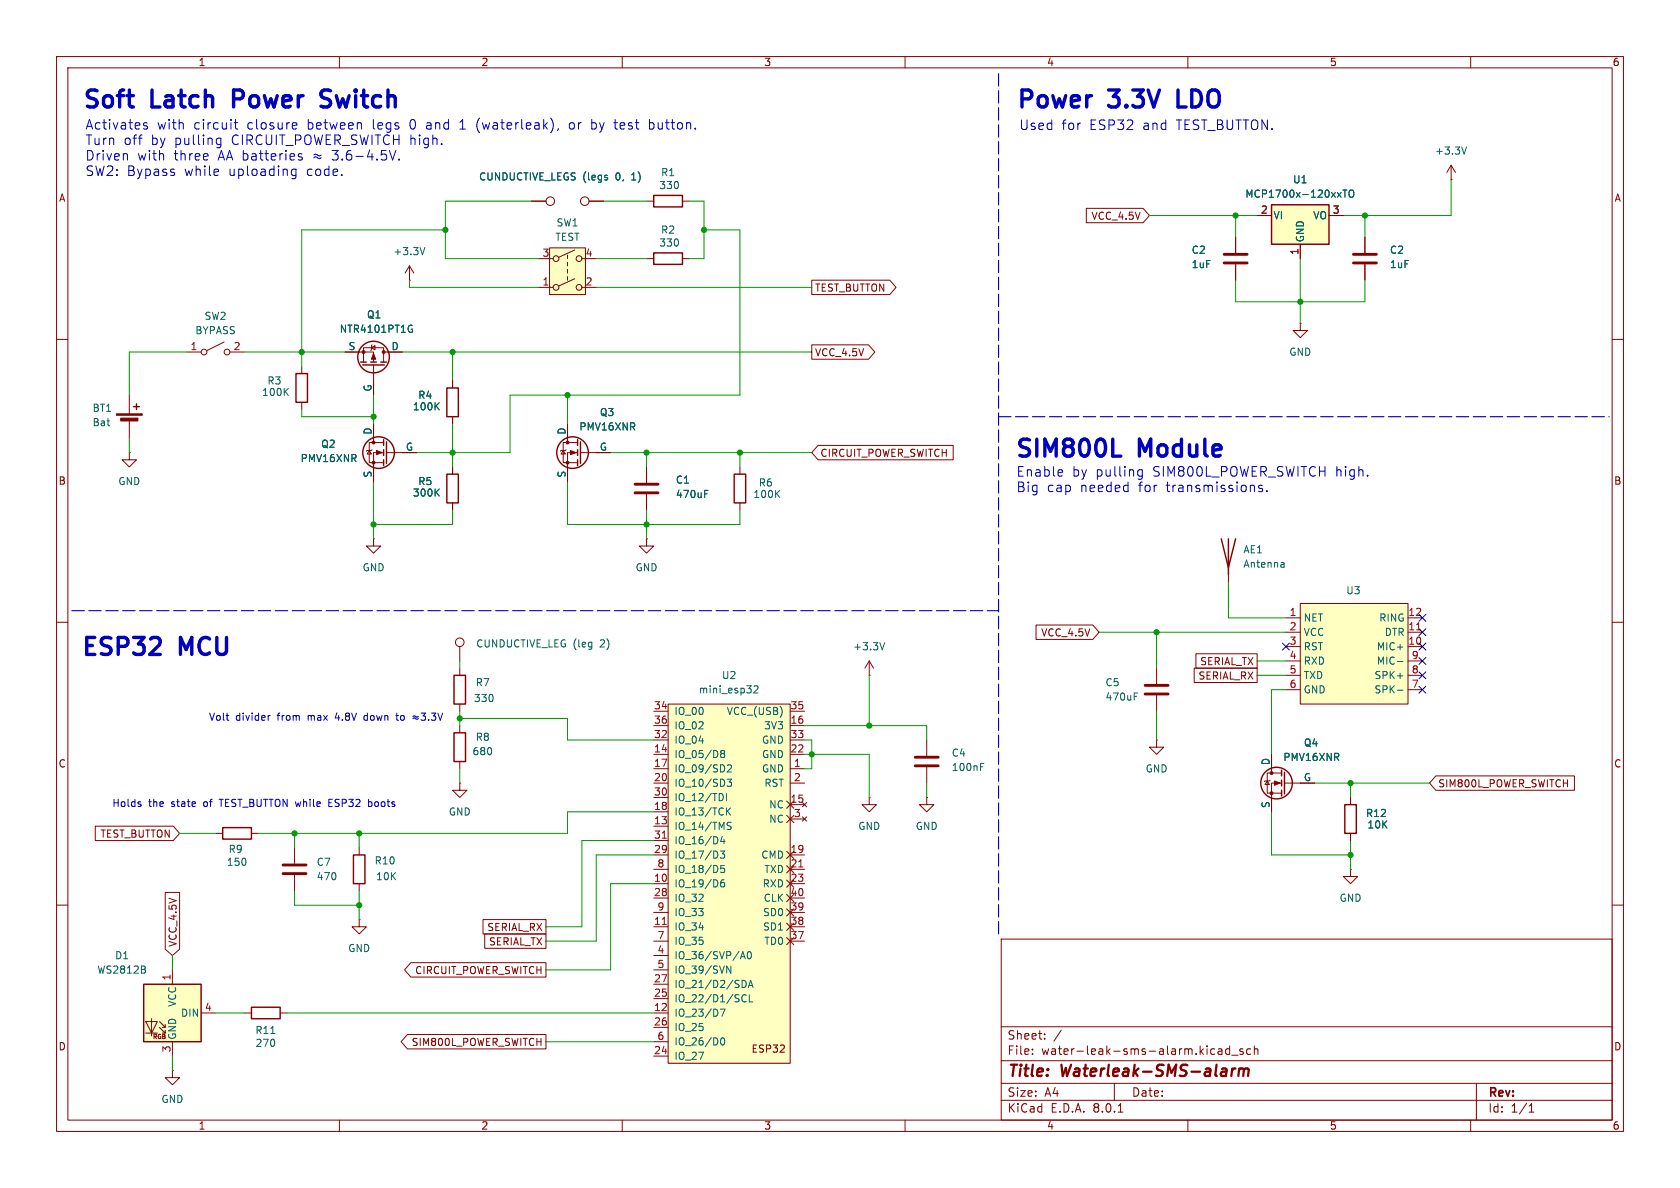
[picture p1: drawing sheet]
<svg xmlns="http://www.w3.org/2000/svg" width="297mm" height="210mm" viewBox="0 0 297 210" stroke-linecap="round" stroke-linejoin="round" font-family="sans-serif">
<g fill="none" stroke="#840000" stroke-width=".18">
<path d="M10 10h277v190h-277zM12 12h273v186h-273zM60 10v2M110 10v2M160 10v2M210 10v2M260 10v2M10 60h2M285 60h2M80 67.3v1.3M80 73.7v1.2M10 110h2"/>
<path d="M153.7 119.4h.1M153.7 116.8l-.8 1.3M153.7 116.8v2.6M153.7 116.8l.7 1.3M285 110h2M81.3 138.4v1.3h1.2l-1.2 1.3-1.3-1.3h1.3M81.3 138.4h.1M10 160h2M285 160h2M43.2 179.1h1.2M49.5 179.1h1.3M177 166h108v32h-108z"/>
<path d="M60 198v2M110 198v2M160 198v2M177 194.5h108M177 191.5h108M177 187.5h108M177 181.5h108M182.5 186.3v.1M182.5 185.5v.1M184.7 183.6v.1M184.7 182.8v.1M187.6 182.1l-1.3 2"/>
<path d="M197 191.5v3M197.7 196.6h.8M210 198v2M214.6 185.4l.1 .1M214.7 186.3l-.1 .1M215.4 185.5h.6v.9M216 185.8h-.5a.29 .29 0 0 0-.2 .3 .29 .29 0 0 0 .2 .3l.5-.1M217.4 185.5l-.4-.1-.3 .3v.4l.1 .2h.6M217.4 184.9v1.5M217.7 186.5h1.2M219.7 185.5l-.3-.1-.2 .2v.2l.5 .2v.3h-.5M221.1 185.5l-.4-.1-.3 .3v.4l.1 .2h.6"/>
<path d="M221.7 185.5l.3-.1 .3 .1 .1 .9M221.7 184.9v1.5M260 198v2M261 191.5v6.5M270.3 196.6h.9M270.3 195.5l.4-.4v1.5"/>
</g>
<path d="M217.8 188.9l-.1 1.3M218.4 188.9l-.4 .1-.2 .3M219.1 189.1a.49 .49 0 0 1 .8 .1M219.1 188.9l-.2 1.3M219.9 189.2a.5 .5 0 0 1 .8-.2l-.1 1.2M219.9 189.2l-.1 1" fill="none" stroke="#840000" stroke-width=".4"/>
<path d="M77.1 71.7l.5 .8M77.6 71.2l-.7 .7M156.4 113.6l-.4 1.3M47.9 182.7h.7" fill="none" stroke="#006464" stroke-width=".18"/>
<path d="M79 68.6h2v5.1h-2zM44.4 178.1h5.1v2h-5.1z" fill="none" stroke="#840000" stroke-width=".25"/>
<path d="M118.1 124.5h21.6v63.5h-21.6z" fill="#ffffc2"/>
<g fill="none" stroke="#840000" stroke-width=".18">
<path d="M114.3 45.7h1.3M120.6 45.7h1.3M80 82.6v1.2M80 88.9v1.3M114.3 95.3v1.2h1.3l-1.3 1.3-1.3-1.3h1.3M114.3 95.3h.1M81.3 114.3v2.5M81.3 128.3v1.2M81.3 134.6v1.3M115.6 135.9h2.5M115.6 138.4h2.5M115.6 133.4h2.5"/>
<path d="M115.6 128.3h2.5M115.6 130.8h2.5M115.6 125.7h2.5M118.1 124.5h21.6v63.5h-21.6zM139.7 135.9h2.5M139.7 138.4h2.5M139.7 133.4h2.5M139.7 128.3h2.5M139.7 130.8h2.5M139.7 125.7h2.5M163.8 130.8v2.8M163.8 135.6v2.8"/>
<path d="M115.6 156.2h2.5M115.6 146.1h2.5M115.6 143.5h2.5M115.6 151.1h2.5M115.6 153.7h2.5M115.6 158.8h2.5M115.6 141h2.5M115.6 148.6h2.5M139.1 144.1l1.2 1.3M139.1 141.6l1.2 1.3M139.1 150.5l1.2 1.3M139.1 153l1.2 1.3"/>
<path d="M139.1 155.6l1.2 1.2M139.1 158.1l1.2 1.3M139.7 144.8h2.5M139.7 156.2h2.5M139.7 142.2h2.5M139.7 151.1h2.5M139.7 153.7h2.5M139.7 158.8h2.5M140.3 144.1l-1.2 1.3M140.3 141.6l-1.2 1.3M140.3 150.5l-1.2 1.3M140.3 153l-1.2 1.3"/>
<path d="M140.3 155.6l-1.2 1.2M140.3 158.1l-1.2 1.3M141.9 144.4l.7 .8M141.9 141.9l.7 .7M142.6 141.9l-.7 .7M142.6 144.4l-.7 .8M153.7 141v1.2h1.2l-1.2 1.3-1.3-1.3h1.3M153.7 141h.1M163.8 141v1.2h1.3l-1.3 1.3-1.2-1.3h1.2M163.8 141h.1M115.6 168.9h2.5M115.6 171.5h2.5"/>
<path d="M115.6 163.8h2.5M115.6 179.1h2.5M115.6 176.5h2.5M115.6 174h2.5M115.6 166.4h2.5M115.6 161.3h2.5M139.1 165.7l1.2 1.3M139.1 163.2l1.2 1.3M139.1 160.7l1.2 1.2M139.7 163.8h2.5M139.7 166.4h2.5M139.7 161.3h2.5"/>
<path d="M140.3 165.7l-1.2 1.3M140.3 163.2l-1.2 1.3M140.3 160.7l-1.2 1.2M115.6 186.7h2.5M115.6 181.6h2.5M115.6 184.2h2.5"/>
<circle cx="81.3" cy="113.5" r=".76"/>
</g>
<g fill="none" stroke="#006464" stroke-width=".18">
<path d="M77.1 87l.5 .7M77.6 86.4l-.7 .8M127.6 133.2l-.2-.2 .2-.3h.3l.2 .2-.2 .3M127.6 133.2l-.2 .2 .1 .4 .1 .1h.4l.1-.2v-.3l-.2-.2M127.6 133.2h.3M128.5 137.7h.8l-.4 .5 .4 .1v.6l-.2 .1-.6-.1M128.6 135.3l.5-.1 .2 .4-.8 .9h.8M133.3 121.4l.5-.2 .2 .4-.8 .9h.8M173.3 135.6h.5M173.3 134.9h.6M127.3 150.4h.8l-.4 .5 .4 .1v.6l-.2 .1-.6-.1M127.6 140.3l.3 .5-.3 .7"/>
<path d="M127.7 147.8l-.3 .9h.8M128 155.5l-.4 .1a.85 .85 0 0 0 0 1.2l.5-.1v-.5l-.2-.2-.4 .1-.1 .1M128 148.3v.9M128.1 153h-.6l-.1 .6 .2-.1h.4l.1 .2v.4l-.2 .1-.5-.1M128.4 140.3v1.2M128.6 143.4l.5 .7M128.7 145.9l.4 .2 .2 .3-.3 .2h-.5M128.7 145.4h.6M129.1 142.8l-.7 .7M127.3 178.4h.9l-.6 1.2M128.5 170.8l.7 1.2v-1.2M130.9 169.5l.4-1.3 .4 1.3"/>
<path d="M131 169.1h.6M131.2 176.8l.4 .3 .3-.1M131.2 173.3a.64 .64 0 0 1 .7 .6 .64 .64 0 0 1-.7 .7M131.9 176l-.3-.2-.4 .3M132.2 168.3l.2-.1a.68 .68 0 0 1 .5 .7 .68 .68 0 0 1-.5 .6l-.2-.1-.1-.4zM132.3 174.6l.4-1.3 .4 1.3M132.4 174.2h.6M132.5 175.8v1.3h.6M127.5 183.6l.2-.1a.68 .68 0 0 1 .4 .6 .68 .68 0 0 1-.4 .6l-.2-.1-.1-.4z"/>
</g>
<path d="M117.1 148.2h.7M141.2 153.3h.7M117.1 163.4h.7" fill="none" stroke="#a90000" stroke-width=".18"/>
<path d="M115.6 44.7h5v2h-5zM79 83.8h2v5.1h-2zM80.3 129.5h2v5.1h-2z" fill="none" stroke="#840000" stroke-width=".25"/>
<path d="M161.8 135.4h4.1M161.8 133.9h4.1" fill="none" stroke="#840000" stroke-width=".51"/>
<path d="M97.2 43.8h6.3v8.3h-6.3z" fill="#ffffc2"/>
<g fill="none" stroke="#840000" stroke-width=".18">
<path d="M94 35.6h2.5M104.1 35.6h2.6M114.3 35.6h1.3M120.6 35.6h1.3M95.2 50.8h2.6M95.2 45.7h2.6M97.2 43.8h6.3v8.3h-6.3zM100.3 45.1v.6M100.3 46.4v.6M100.3 47.6v.7M100.3 48.9v.6M101.6 49.3l-2.8 1.2"/>
<path d="M101.6 44.2l-2.8 1.3M102.9 50.8h2.5M102.9 45.7h2.5M218.4 41.9v2.8M218.4 46.7v2.8M229.9 57.2v1.2h1.2l-1.2 1.3-1.3-1.3h1.3M229.9 57.2h.1M81.3 118.1v1.3M204.5 118.1v2.8M217.2 100.3v2.6M81.3 124.5v1.2M204.5 130.8v1.3h1.2l-1.2 1.3-1.3-1.3h1.3"/>
<path d="M204.5 130.8h.1M204.5 122.9v2.8M224 138l.4 .7h-.8zM224.5 137.9l-.1 .1h-.8l-.1 .2M224.8 133.4v3.3M226.6 138.4h-1.8v5.1M226.6 136.7h-2.6v3.5h2.6M227.1 138.4h5.3M38.1 147.3h1.3M44.4 147.3h1.3M63.5 162.6v1.2h1.3l-1.3 1.3-1.3-1.3h1.3M63.5 162.6h.1"/>
<circle cx="97.3" cy="35.6" r=".76"/>
<circle cx="103.4" cy="35.6" r=".76"/>
<circle cx="98.3" cy="45.7" r=".51"/>
<circle cx="98.3" cy="50.8" r=".51"/>
<circle cx="102.4" cy="45.7" r=".51"/>
<circle cx="102.4" cy="50.8" r=".51"/>
</g>
<g fill="none" stroke="#840000" stroke-width=".25">
<path d="M115.6 34.5h5v2.1h-5zM215.9 95.3l1.3 5 1.2-5M217.2 95.3v6.3M80.3 119.4h2v5.1h-2zM226.6 136.1v1.1M226.6 137.9v1M226.6 139.7v1M227.1 136.5v3.8M39.4 146.3h5v2h-5z"/>
<circle cx="225.7" cy="138.4" r="2.79"/>
</g>
<path d="M107.4 31.5v.3M226.8 99.4l.2 .2v.7M227 99.7l-.4 .1M227 100.2l-.4 .1M200.5 123.1h.4M200.5 122.5h.6" fill="none" stroke="#006464" stroke-width=".18"/>
<path d="M216.4 46.5h4.1M216.4 45h4.1M202.4 122.7h4.1M202.4 121.2h4.1" fill="none" stroke="#840000" stroke-width=".51"/>
<g fill="#840000" stroke="#840000" stroke-width=".18">
<path d="M225.3 138l1 .4-1 .4z"/>
<circle cx="224.8" cy="140.2" r=".25"/>
<circle cx="224.8" cy="136.7" r=".25"/>
</g>
<path d="M224.8 36.2h10.1v7h-10.1z" fill="#ffffc2"/>
<g fill="none" stroke="#840000" stroke-width=".25">
<path d="M224.8 36.2h10.1v7h-10.1zM23.6 71.9h1M24.1 71.4v1M52.3 66h2.1v5.1h-2.1zM63.8 64h1M64.1 64.5h3.8M65.5 64h1M67.3 64h1M67.8 77.7v1M67.8 79.5v1M68.3 78.1v3.8M67.8 81.3v1"/>
<circle cx="66" cy="63.1" r="2.79"/>
<circle cx="66.9" cy="80" r="2.79"/>
</g>
<g fill="none" stroke="#840000" stroke-width=".18">
<path d="M222.2 38.1h2.6M234.9 38.1h2.6M256.5 31.8h.1M256.5 29.2l-.7 1.3M256.5 29.2v2.6M256.5 29.2l.8 1.3M229.9 43.2v2.5M241.3 41.9v2.8M241.3 46.7v2.8M22.9 69.9v3.3M22.9 74.2v3.3M53.3 64.8v1.2"/>
<path d="M53.3 71.1v1.3M61 62.2h5v1.8M64.3 64v-2.5h3.5v2.5M65.3 79.6l.4 .7h-.8zM65.7 61.5l.6-.4v.7zM65.8 61l-.1 .1v.7l-.2 .2M65.8 79.5l-.1 .1h-.8l-.1 .2M66 64.5v5.4M66 74.9v3.3M67.8 78.2h-2.5v3.6h2.5M67.8 62.2h3.3M22.9 80v1.3h1.2l-1.2 1.3-1.3-1.3h1.3"/>
<path d="M22.9 80h.1M67.8 80h-1.8v5.1M68.3 80h5.4"/>
</g>
<path d="M237.4 33.6h.7M237.8 33.6v1.3M238.5 33.8l.3-.2a.43 .43 0 0 1 .5 .4v.4a.42 .42 0 0 1-.4 .5 .42 .42 0 0 1-.4-.5zM259.3 26l-.5 1.2M72.6 57.5h.3M72.7 58.2h.2v.4l-.3 .1M50.4 69.2l.6 .7M51 68.7l-.8 .7" fill="none" stroke="#006464" stroke-width=".18"/>
<g fill="#840000" stroke="#840000" stroke-width=".18">
<path d="M66 62.5l.4 1h-.7z"/>
<path d="M20.6 73.2h4.5v.2h-4.5z"/>
<path d="M21.3 73.9h3.1v.5h-3.1z"/>
<path d="M66.5 79.6l1.1 .4-1.1 .4z"/>
<circle cx="64.3" cy="62.2" r=".25"/>
<circle cx="67.8" cy="62.2" r=".25"/>
<circle cx="66" cy="81.8" r=".25"/>
<circle cx="66" cy="78.2" r=".25"/>
</g>
<path d="M239.3 46.5h4M239.3 45h4" fill="none" stroke="#840000" stroke-width=".51"/>
<path d="M229.9 106.7h19v17.8h-19z" fill="#ffffc2"/>
<g fill="none" stroke="#840000" stroke-width=".18">
<path d="M72.4 49.5h.1M72.4 47l-.8 1.3M72.4 47v2.5M72.4 47l.8 1.3M33 62.2h2.6M39.6 60.5l-3 1.5M40.6 62.2h2.6M99.6 79.6l.3 .7h-.7zM100.1 79.5l-.2 .1h-.7l-.1 .2M100.3 74.9v3.3M102.1 78.2h-2.5v3.6h2.5M66 95.3v1.2h1.3l-1.3 1.3-1.2-1.3h1.2"/>
<path d="M66 95.3h.1M102.1 80h-1.8v5.1M102.6 80h5.3M114.3 82.6v2.7M114.3 87.4v2.8M130.8 82.6v1.2M130.8 88.9v1.3M227.3 109.2h2.6M227.3 114.3h2.6M227.3 111.8h2.6M227.3 116.8h2.6M227.3 119.4h2.6"/>
<path d="M229.9 106.7h19v17.8h-19zM248.9 109.2h2.6M248.9 114.3h2.6M248.9 111.8h2.6M248.9 116.8h2.6M248.9 119.4h2.6M227.3 121.9h2.6M248.9 121.9h2.6M52.1 149.9v2.8M52.1 154.7v2.8M63.5 149.9v1.2M63.5 156.2v1.3"/>
<path d="M238.8 153.7v1.2h1.2l-1.2 1.3-1.3-1.3h1.3M238.8 153.7h.1M238.8 141v1.2M238.8 147.3v1.3"/>
<circle cx="36.1" cy="62.2" r=".51"/>
<circle cx="40.1" cy="62.2" r=".51"/>
</g>
<path d="M250.4 111.3h.8" fill="none" stroke="#a90000" stroke-width=".18"/>
<path d="M75.1 43.8l-.4 1.2M124.6 87.3h.4M124.6 86.7h.6M137.3 87.2l.5 .8M137.8 86.7l-.7 .7M247 116.9h1M247 122h1" fill="none" stroke="#006464" stroke-width=".18"/>
<g fill="none" stroke="#840000" stroke-width=".25">
<path d="M102.1 77.7v1M102.1 79.5v1M102.6 78.1v3.8M102.1 81.3v1M129.8 83.8h2v5.1h-2zM62.5 151.1h2v5.1h-2zM237.7 142.2h2.1v5.1h-2.1z"/>
<circle cx="101.2" cy="80" r="2.79"/>
</g>
<g fill="#840000" stroke="#840000" stroke-width=".18">
<path d="M100.8 79.6l1.1 .4-1.1 .4z"/>
<circle cx="100.3" cy="81.8" r=".25"/>
<circle cx="100.3" cy="78.2" r=".25"/>
</g>
<path d="M112.3 87.1h4M112.3 85.6h4M50 154.4h4.1M50 152.9h4.1" fill="none" stroke="#840000" stroke-width=".51"/>
<path d="M25.4 174h10.2v10.2h-10.2z" fill="#ffffc2"/>
<path d="M25.4 174h10.2v10.2h-10.2z" fill="none" stroke="#840000" stroke-width=".25"/>
<g fill="none" stroke="#840000" stroke-width=".18">
<path d="M94 35.6h2.5M104.1 35.6h2.6M192 36.8h10.1l1.1 1.3-1.1 1.3h-10.1zM222.2 38.1h2.6M234.9 38.1h2.6M143.5 49.5h13.8l1.1 1.3-1.1 1.3h-13.8zM218.4 41.9v2.8M218.4 46.7v2.8M229.9 43.2v2.5M241.3 41.9v2.8M241.3 46.7v2.8M61 62.2h2.5"/>
<path d="M66 67.3v2.6M66 74.9v2.6M68.6 62.2h2.5M80 67.3v1.3M80 73.7v1.2M100.3 74.9v2.6M143.5 61h10.1l1.1 1.2-1.1 1.3h-10.1zM144.6 78.7h23.9v2.6h-23.9l-1.1-1.3zM66 82.6v2.5M71.1 80h2.6M80 82.6v1.2M80 88.9v1.3"/>
<path d="M100.3 82.6v2.5M105.4 80h2.5M114.3 82.6v2.7M114.3 87.4v2.8M183.2 110.5h10l1.1 1.3-1.1 1.2h-10zM211.1 118.1h11.1v2.6h-11.1zM211.4 115.6h10.8v2.5h-10.8zM224.8 133.4v2.5M229.9 138.4h2.5M253.8 137.2h24.5v2.5h-24.5l-1.1-1.3zM16.8 146h13.8l1.1 1.3-1.1 1.3h-13.8zM29.2 157.8h2.6v10l-1.3 1.1-1.3-1.1z"/>
<path d="M224.8 141v2.5M238.8 141v1.2M238.8 147.3v1.3M30.5 171.5v2.5M35.6 179.1h2.5M72.6 170.2h23.9v2.5h-23.9l-1.1-1.2zM85.4 162.6h11.1v2.5h-11.1zM85.7 165.1h10.8v2.5h-10.8zM25.8 180.6h2l-1 2zM25.8 182.6h2M26.8 180.1v3M28.2 181.6l1 1v-.5"/>
<path d="M28.2 180.6l1 1v-.5M28.7 182.6h.5M28.7 181.6h.5M30.5 189.2v1.3h1.2l-1.2 1.3-1.3-1.3h1.3M30.5 189.2h.1M30.5 184.2v2.5M72 182.9h24.5v2.5h-24.5l-1.1-1.2z"/>
</g>
<g fill="none" stroke="#006464" stroke-width=".18">
<path d="M107.4 31.5v.3M237.4 33.6h.7M237.8 33.6v1.3M238.5 33.8l.3-.2a.43 .43 0 0 1 .5 .4v.4a.42 .42 0 0 1-.4 .5 .42 .42 0 0 1-.4-.5zM72.6 57.5h.3M72.7 58.2h.2v.4l-.3 .1M77.1 71.7l.5 .8M77.6 71.2l-.7 .7M77.1 87l.5 .7M77.6 86.4l-.7 .8M124.6 87.3h.4M124.6 86.7h.6"/>
<path d="M25.6 171.4l.1 .2-.1 .4M25.6 170.9v.3"/>
</g>
<g fill="none" stroke="#0000c2" stroke-width=".18">
<path d="M22.5 27.2v1.1M26 21.8l-.4-.1-.2 .2v.3l.6 .1v.4h-.6M38.4 25.5h.6M38.4 24.5h.6M39 24.4v1.4l-.1 .2M41.4 21.7h.6M41.6 21.1v1.5l.1 .1 .3 .1M51.9 21.7l.5 .1 .1 .3-.8 .2M52.3 29.9v1.4a.46 .46 0 0 1-.7 .2M52.3 30l-.5-.1-.3 .3v.5l.2 .2h.6M52.4 22.7l-.5 .1M52.7 27.5l.1 .1 .4 .1 .3 .3-.3 .3-.5-.1"/>
<path d="M53.4 27.2h-.4l-.3 .2M68.8 26.6l.6 1.7 .6-1.7M70.5 28.1v.2M98.7 22.7l-.2 .4M100.7 21.8v.9M104.6 21.1v1.7M104.6 22.7l.2 .1M104.8 21.7l-.2 .1M108.5 21.7h.7M108.7 21.1v1.5l.3 .2M114.8 22.7l.5 .1M114.8 21.1v1.7"/>
<path d="M115.3 21.7l-.5 .1M187.6 83l.2 .1 .1 .3-.9 .2M187.8 84.1l-.2 .1M201.2 84l.3 .2 .4-.1M201.9 83v1.6M201.9 83.1l-.4-.1-.3 .2M223.1 85.9l-.4-.1-.2 .2 .1 .3 .5 .1v.4h-.6M224 86.7v.2M47.8 126.5l-.3 .1M64.5 126.5l-.2 .2 .2 .6M70 126.5h.4M70.1 126.1v1l.3 .2"/>
<path d="M73 127l.2-.1 .5 .2 .3-.1M73 126.7l.2-.2 .5 .3 .3-.1M74.4 126.1h.8l-.4 .4 .4 .2v.5l-.2 .1-.6-.1M75.8 127.2v.1M76.3 126.1h.7l-.4 .4 .4 .2v.5l-.2 .1-.5-.1M77.4 126.1l.4 1.2 .4-1.2M24.8 142.1l.1 .2-.1 .3M24.8 141.7l.1 .1M58.1 141.9h.5M58.7 141.3h-.6v1.3h.6M65.2 141.3v1.3M65.2 141.8l.3-.1 .2 .1"/>
<path d="M65.7 142.4l-.2 .2-.3-.1"/>
</g>
<path d="M41.3 17.5h1.1M42.4 15.9h-1.1v3M56.7 18.8l.5 .1h.7l.3-.1M58.4 16.1l-.4-.2h-.7a.73 .73 0 0 0-.6 .7 .73 .73 0 0 0 .6 .7l.9 .3M208.3 15.9v3h1.4M196.7 80.6h1.4" fill="none" stroke="#0000c2" stroke-width=".6"/>
<path d="M176.5 73.7h108M12.7 108h163.8M176.5 165.1v-152.4" fill="none" stroke="#0000c2" stroke-width=".2" stroke-dasharray="2.2 .8"/>
<g fill="none" stroke="#009600" stroke-width=".18">
<path d="M94 35.6h-15.3v10.1h16.5M106.7 35.6h7.6M121.9 35.6h2.6v10.1h-2.6M203.2 38.1h19M218.4 38.1v3.8M241.3 38.1v3.8M256.5 31.8v6.3h-19M72.4 49.5v1.3h22.8M78.7 40.6h-25.4v24.2M105.4 50.8h38.1M105.4 45.7h8.9M124.5 40.6h6.3v29.3h-40.6v10.1h-16.5"/>
<path d="M218.4 49.5v3.8h22.9v-3.8M229.9 45.7v11.5M22.9 77.5v2.5M33 62.2h-10.1v7.7M43.2 62.2h17.8M53.3 72.4v1.3h12.7M66 69.9v5M71.1 62.2h72.4M80 62.2v5.1M80 74.9v7.7M100.3 69.9v5M66 85.1v10.2"/>
<path d="M80 90.2v2.5h-14M100.3 85.1v7.6h30.5v-2.5M107.9 80h35.6M114.3 80v2.6M114.3 90.2v5.1M130.8 80v2.6M81.3 116.8v1.3M153.7 119.4v8.9M194.3 111.8h33M204.5 111.8v6.3M217.2 102.9v6.3h10.1M222.2 116.8h5.1"/>
<path d="M222.2 119.4h5.1M81.3 127h19v3.8h15.3M81.3 125.7v2.6M81.3 135.9v2.5M142.2 133.4h11.5v7.6M142.2 130.8h1.3v5.1h-1.3M142.2 128.3h21.6v2.5M163.8 138.4v2.6M204.5 125.7v5.1M227.3 121.9h-2.5v11.5M232.4 138.4h20.3M238.8 138.4v2.6"/>
<path d="M31.7 147.3h6.4M52.1 157.5v2.5h11.4M52.1 147.3v2.6M63.5 147.3v2.6M63.5 157.5v5.1M115.6 143.5h-15.3v3.8h-54.6M115.6 151.1h-10.2v15.3h-8.9M115.6 156.2h-7.7v15.3h-11.4M115.6 148.6h-12.7v15.2h-6.4M224.8 143.5v7.6h14M238.8 148.6v5.1M30.5 168.9v2.6"/>
<path d="M38.1 179.1h5.1M50.8 179.1h64.8M30.5 186.7v2.5M96.5 184.2h19.1"/>
</g>
<g fill="none" stroke="#000084" stroke-width=".18">
<path d="M226.7 113.7l1.2 1.2M227.9 113.7l-1.2 1.2M250.9 111.2l1.2 1.2M250.9 108.6l1.2 1.2M250.9 113.7l1.2 1.2M250.9 116.2l1.2 1.2M250.9 118.8l1.2 1.2M252.1 111.2l-1.2 1.2M252.1 108.6l-1.2 1.2M252.1 113.7l-1.2 1.2M252.1 116.2l-1.2 1.2M252.1 118.8l-1.2 1.2"/>
<path d="M250.9 121.3l1.2 1.2M252.1 121.3l-1.2 1.2"/>
</g>
<g fill="#009600" stroke="#009600" stroke-width=".18">
<circle cx="143.5" cy="133.4" r=".46"/>
<circle cx="238.8" cy="151.1" r=".46"/>
<circle cx="153.7" cy="128.3" r=".46"/>
<circle cx="238.8" cy="138.4" r=".46"/>
<circle cx="66" cy="73.7" r=".46"/>
<circle cx="53.3" cy="62.2" r=".46"/>
<circle cx="80" cy="62.2" r=".46"/>
<circle cx="80" cy="80" r=".46"/>
<circle cx="66" cy="92.7" r=".46"/>
<circle cx="78.7" cy="40.6" r=".46"/>
<circle cx="114.3" cy="92.7" r=".46"/>
<circle cx="52.1" cy="147.3" r=".46"/>
<circle cx="63.5" cy="147.3" r=".46"/>
<circle cx="81.3" cy="127" r=".46"/>
<circle cx="229.9" cy="53.3" r=".46"/>
<circle cx="204.5" cy="111.8" r=".46"/>
<circle cx="124.5" cy="40.6" r=".46"/>
<circle cx="100.3" cy="69.9" r=".46"/>
<circle cx="114.3" cy="80" r=".46"/>
<circle cx="130.8" cy="80" r=".46"/>
<circle cx="63.5" cy="160" r=".46"/>
<circle cx="241.3" cy="38.1" r=".46"/>
<circle cx="218.4" cy="38.1" r=".46"/>
</g>
<g font-size="4.2" fill="#0000c2">
<text x="14.5" y="19.3">Soft</text>
<text x="27" y="19.3">Latch</text>
<text x="42.6" y="19.3">Power</text>
<text x="59.4" y="19.3">Switch</text>
<text x="179.6" y="19.3">Power</text>
<text x="196.3" y="19.3">3.3V</text>
<text x="209.5" y="19.3">LDO</text>
<text x="179.3" y="81">SIM800L</text>
<text x="201.5" y="81">Module</text>
<text x="14.2" y="116.1">ESP32</text>
<text x="32" y="116.1">MCU</text>
</g>
<g font-size="2.8" fill="#840000">
<text x="178" y="190.9">Title:</text>
<text x="187.7" y="190.9">Waterleak-SMS-alarm</text>
</g>
<g font-size="2.4" fill="#0000c2">
<text x="15" y="23">Activates</text>
<text x="27.7" y="23">with</text>
<text x="34.2" y="23">circuit</text>
<text x="43.8" y="23">closure</text>
<text x="54.5" y="23">between</text>
<text x="66.1" y="23">legs</text>
<text x="72.8" y="23">0</text>
<text x="75.8" y="23">and</text>
<text x="81.8" y="23">1</text>
<text x="84.8" y="23">(waterleak),</text>
<text x="101.4" y="23">or</text>
<text x="105.4" y="23">by</text>
<text x="109.6" y="23">test</text>
<text x="115.8" y="23">button.</text>
<text x="180.1" y="23.1">Used</text>
<text x="187.7" y="23.1">for</text>
<text x="192.6" y="23.1">ESP32</text>
<text x="202.1" y="23.1">and</text>
<text x="208.2" y="23.1">TEST_BUTTON.</text>
<text x="15" y="25.8">Turn</text>
<text x="15" y="28.5">Driven</text>
<text x="21.8" y="25.8">off</text>
<text x="24.3" y="28.5">with</text>
<text x="26.7" y="25.8">by</text>
<text x="30.8" y="28.5">three</text>
<text x="31" y="25.8">pulling</text>
<text x="38.7" y="28.5">AA batteries</text>
<text x="41.1" y="25.8">CIRCUIT_POWER_SWITCH high.</text>
<text x="55.6" y="28.5">þÿ&quot;H</text>
<text x="59.1" y="28.5">3.6-4.5V.</text>
<text x="15" y="31.2">SW2: Bypass</text>
<text x="32.6" y="31.2">while</text>
<text x="40.5" y="31.2">uploading</text>
<text x="54.4" y="31.2">code.</text>
<text x="179.6" y="84.4">Enable</text>
<text x="179.6" y="87.1">Big</text>
<text x="185" y="87.1">cap</text>
<text x="189.5" y="84.4">by</text>
<text x="191" y="87.1">needed</text>
<text x="193.7" y="84.4">pulling</text>
<text x="201.4" y="87.1">for</text>
<text x="203.9" y="84.4">SIM800L_POWER_SWITCH</text>
<text x="206.4" y="87.1">transmissions.</text>
<text x="236.3" y="84.4">high.</text>
</g>
<g font-size="2.1" fill="#840000">
<text x="178" y="184">Sheet:</text>
<text x="178" y="186.7">File:</text>
<text x="184.1" y="186.7">water-leak-sms-alarm.kicad_sch</text>
<text x="178" y="196.9">KiCad</text>
<text x="178" y="194.1">Size:</text>
<text x="184.7" y="194.1">A4</text>
<text x="185.7" y="196.9">E.D.A.</text>
<text x="193.3" y="196.9">8.0.1</text>
<text x="200" y="194.1">Date:</text>
<text x="263" y="194.3">Rev:</text>
<text x="263" y="196.9">Id:</text>
<text x="267.1" y="196.9">1/1</text>
</g>
<g font-size="1.8" fill="#840000">
<text x="35" y="11.9">1</text>
<text x="85" y="11.9">2</text>
<text x="135" y="11.9">3</text>
<text x="185" y="11.9">4</text>
<text x="235" y="11.9">5</text>
<text x="285" y="11.9">6</text>
<text x="10.3" y="35.9">A</text>
<text x="285.3" y="35.9">A</text>
<text x="192.9" y="39.1">VCC_4.5V</text>
<text x="144" y="51.8">TEST_BUTTON</text>
<text x="144" y="63.2">VCC_4.5V</text>
<text x="144.9" y="81">CIRCUIT_POWER_SWITCH</text>
<text x="10.3" y="85.9">B</text>
<text x="285.3" y="85.9">B</text>
<text x="184" y="112.7">VCC_4.5V</text>
<text x="212.1" y="117.8">SERIAL_TX</text>
<text x="211.8" y="120.3">SERIAL_RX</text>
<text x="10.3" y="135.9">C</text>
<text x="285.3" y="135.9">C</text>
<text x="254.2" y="139.4">SIM800L_POWER_SWITCH</text>
<text x="17.7" y="148.3">TEST_BUTTON</text>
<text x="31.4" y="167.5" transform="rotate(-90 31.4 167.5)">VCC_4.5V</text>
<text x="86" y="164.8">SERIAL_RX</text>
<text x="86.3" y="167.3">SERIAL_TX</text>
<text x="73.3" y="172.4">CIRCUIT_POWER_SWITCH</text>
<text x="10.3" y="185.9">D</text>
<text x="72.7" y="185.1">SIM800L_POWER_SWITCH</text>
<text x="285.3" y="185.9">D</text>
<text x="132.8" y="186.3">ESP32</text>
<text x="35" y="199.9">1</text>
<text x="85" y="199.9">2</text>
<text x="135" y="199.9">3</text>
<text x="185" y="199.9">4</text>
<text x="235" y="199.9">5</text>
<text x="285" y="199.9">6</text>
</g>
<g font-size="1.8" fill="#006464">
<text x="253.6" y="27.5">+3.3V</text>
<text x="84.6" y="32.1">CUNDUCTIVE_LEGS (legs</text>
<text x="108.9" y="32.1">0,</text>
<text x="111.9" y="32.1">1)</text>
<text x="116.4" y="33.6">330</text>
<text x="116.8" y="31.3">R1</text>
<text x="220.1" y="35.2">MCP1700x-120xxTO</text>
<text x="228.5" y="32.6">U1</text>
<text x="98.3" y="40.2">SW1</text>
<text x="116.8" y="41.5">R2</text>
<text x="225" y="39">VI</text>
<text x="232.1" y="39">VO</text>
<text x="69.4" y="45.3">+3.3V</text>
<text x="98.1" y="42.8">TEST</text>
<text x="116.4" y="43.8">330</text>
<text x="210.6" y="45.1">C2</text>
<text x="210.6" y="47.6">1uF</text>
<text x="230.7" y="42.9" transform="rotate(-90 230.7 42.9)">GND</text>
<text x="245.6" y="45.1">C2</text>
<text x="245.6" y="47.6">1uF</text>
<text x="34.4" y="59.3">BYPASS</text>
<text x="36.1" y="56.7">SW2</text>
<text x="60" y="59">NTR4101PT1G</text>
<text x="64.8" y="56.5">Q1</text>
<text x="61.5" y="62">S</text>
<text x="69.1" y="62">D</text>
<text x="227.8" y="63.1">GND</text>
<text x="46.2" y="70.2">100K</text>
<text x="47.2" y="68.2">R3</text>
<text x="65.8" y="69.3" transform="rotate(-90 65.8 69.3)">G</text>
<text x="73.8" y="70.7">R4</text>
<text x="16.3" y="73">BT1</text>
<text x="16.3" y="75.5">Bat</text>
<text x="65.8" y="76.9" transform="rotate(-90 65.8 76.9)">D</text>
<text x="72.9" y="72.7">100K</text>
<text x="100.1" y="76.9" transform="rotate(-90 100.1 76.9)">D</text>
<text x="102.3" y="76.3">PMV16XNR</text>
<text x="106" y="73.8">Q3</text>
<text x="53" y="81.9">PMV16XNR</text>
<text x="56.7" y="79.3">Q2</text>
<text x="71.7" y="79.8">G</text>
<text x="105.9" y="79.8">G</text>
<text x="20.8" y="86">GND</text>
<text x="65.8" y="84.5" transform="rotate(-90 65.8 84.5)">S</text>
<text x="72.9" y="88">300K</text>
<text x="73.8" y="86">R5</text>
<text x="100.1" y="84.5" transform="rotate(-90 100.1 84.5)">S</text>
<text x="119.4" y="85.7">C1</text>
<text x="119.4" y="88.2">470uF</text>
<text x="133.1" y="88.2">100K</text>
<text x="134" y="86.2">R6</text>
<text x="64" y="101.2">GND</text>
<text x="112.3" y="101.2">GND</text>
<text x="219.7" y="98">AE1</text>
<text x="219.7" y="100.6">Antenna</text>
<text x="237.9" y="105.3">U3</text>
<text x="230.4" y="110.1">NET</text>
<text x="230.4" y="112.6">VCC</text>
<text x="243.7" y="110.1">RING</text>
<text x="244.7" y="112.6">DTR</text>
<text x="84.1" y="114.7">CUNDUCTIVE_LEG (leg</text>
<text x="106.2" y="114.7">2)</text>
<text x="150.7" y="115.2">+3.3V</text>
<text x="230.4" y="115.2">RST</text>
<text x="230.4" y="117.7">RXD</text>
<text x="243.3" y="115.2">MIC+</text>
<text x="243.3" y="117.7">MIC-</text>
<text x="83.7" y="124.3">330</text>
<text x="84" y="121.5">R7</text>
<text x="123.5" y="122.8">mini_esp32</text>
<text x="127.5" y="120.2">U2</text>
<text x="195.3" y="121.5">C5</text>
<text x="195.3" y="124.1">470uF</text>
<text x="230.4" y="120.2">TXD</text>
<text x="230.4" y="122.8">GND</text>
<text x="242.9" y="122.8">SPK-</text>
<text x="242.9" y="120.2">SPK+</text>
<text x="84" y="131.2">R8</text>
<text x="119.1" y="131.7">IO_04</text>
<text x="119.1" y="126.6">IO_00</text>
<text x="119.1" y="129.1">IO_02</text>
<text x="128.4" y="126.6">VCC_(USB)</text>
<text x="134.6" y="131.7">GND</text>
<text x="135" y="129.1">3V3</text>
<text x="83.4" y="133.7">680</text>
<text x="119.1" y="134.2">IO_05/D8</text>
<text x="119.1" y="136.8">IO_09/SD2</text>
<text x="134.6" y="136.8">GND</text>
<text x="134.6" y="134.2">GND</text>
<text x="168.2" y="134">C4</text>
<text x="168.2" y="136.5">100nF</text>
<text x="202.4" y="136.8">GND</text>
<text x="224.5" y="135.4" transform="rotate(-90 224.5 135.4)">D</text>
<text x="226.8" y="134.7">PMV16XNR</text>
<text x="230.4" y="132.2">Q4</text>
<text x="119.1" y="139.3">IO_10/SD3</text>
<text x="119.1" y="141.8">IO_12/TDI</text>
<text x="135" y="139.3">RST</text>
<text x="135.9" y="143.1">NC</text>
<text x="224.5" y="142.9" transform="rotate(-90 224.5 142.9)">S</text>
<text x="230.4" y="138.2">G</text>
<text x="79.2" y="144.4">GND</text>
<text x="119.1" y="146.9">IO_14/TMS</text>
<text x="119.1" y="144.4">IO_13/TCK</text>
<text x="119.1" y="149.5">IO_16/D4</text>
<text x="135.9" y="145.6">NC</text>
<text x="151.6" y="146.9">GND</text>
<text x="161.8" y="146.9">GND</text>
<text x="241.4" y="144.6">R12</text>
<text x="241.6" y="146.7">10K</text>
<text x="40" y="153.3">150</text>
<text x="40.3" y="151">R9</text>
<text x="55.9" y="153.3">C7</text>
<text x="55.9" y="155.8">470</text>
<text x="66.1" y="153">R10</text>
<text x="66.4" y="155.8">10K</text>
<text x="119.1" y="152">IO_17/D3</text>
<text x="119.1" y="154.5">IO_18/D5</text>
<text x="134.5" y="152">CMD</text>
<text x="135" y="154.5">TXD</text>
<text x="119.1" y="157.1">IO_19/D6</text>
<text x="119.1" y="159.6">IO_32</text>
<text x="134.7" y="157.1">RXD</text>
<text x="134.9" y="159.6">CLK</text>
<text x="236.7" y="159.6">GND</text>
<text x="119.1" y="164.7">IO_34</text>
<text x="119.1" y="167.2">IO_35</text>
<text x="119.1" y="162.2">IO_33</text>
<text x="134.8" y="164.7">SD1</text>
<text x="134.8" y="162.2">SD0</text>
<text x="135" y="167.2">TD0</text>
<text x="17.1" y="172.3">WS2812B</text>
<text x="20.2" y="169.8">D1</text>
<text x="61.5" y="168.5">GND</text>
<text x="119.1" y="169.8">IO_36/SVP/A0</text>
<text x="119.1" y="172.3">IO_39/SVN</text>
<text x="31.3" y="178.1" transform="rotate(-90 31.3 178.1)">VCC</text>
<text x="31.9" y="179.9">DIN</text>
<text x="119.1" y="179.9">IO_23/D7</text>
<text x="119.1" y="177.4">IO_22/D1/SCL</text>
<text x="119.1" y="174.9">IO_21/D2/SDA</text>
<text x="31.3" y="183.9" transform="rotate(-90 31.3 183.9)">GND</text>
<text x="45" y="183">R11</text>
<text x="45.1" y="185.3">270</text>
<text x="119.1" y="182.5">IO_25</text>
<text x="119.1" y="185">IO_26/D0</text>
<text x="119.1" y="187.6">IO_27</text>
<text x="28.4" y="195.2">GND</text>
</g>
<g font-size="1.8" fill="#a90000">
<text x="222.8" y="37.8">2</text>
<text x="235.5" y="37.8">3</text>
<text x="95.8" y="45.5">3</text>
<text x="103.4" y="45.5">4</text>
<text x="229.6" y="45.2" transform="rotate(-90 229.6 45.2)">1</text>
<text x="95.8" y="50.5">1</text>
<text x="103.4" y="50.5">2</text>
<text x="33.6" y="62">1</text>
<text x="41.2" y="62">2</text>
<text x="227.9" y="109">1</text>
<text x="227.9" y="111.5">2</text>
<text x="248.9" y="111.5">11</text>
<text x="248.9" y="109">12</text>
<text x="227.9" y="114">3</text>
<text x="227.9" y="116.6">4</text>
<text x="227.9" y="119.1">5</text>
<text x="248.9" y="114">10</text>
<text x="249.5" y="119.1">8</text>
<text x="249.5" y="116.6">9</text>
<text x="115.5" y="125.5">34</text>
<text x="139.7" y="125.5">35</text>
<text x="227.9" y="121.7">6</text>
<text x="249.5" y="121.7">7</text>
<text x="115.5" y="130.6">32</text>
<text x="115.5" y="128">36</text>
<text x="139.7" y="128">16</text>
<text x="139.7" y="130.6">33</text>
<text x="115.5" y="133.1">14</text>
<text x="115.5" y="135.6">17</text>
<text x="139.7" y="133.1">22</text>
<text x="140.3" y="135.6">1</text>
<text x="115.5" y="143.3">18</text>
<text x="115.5" y="138.2">20</text>
<text x="115.5" y="140.7">30</text>
<text x="139.7" y="142">15</text>
<text x="140.3" y="138.2">2</text>
<text x="115.5" y="145.8">13</text>
<text x="115.5" y="148.3">31</text>
<text x="140.3" y="144.5">3</text>
<text x="115.5" y="156">10</text>
<text x="115.5" y="150.9">29</text>
<text x="116.1" y="153.4">8</text>
<text x="139.7" y="150.9">19</text>
<text x="139.7" y="153.4">21</text>
<text x="139.7" y="156">23</text>
<text x="115.5" y="158.5">28</text>
<text x="116.1" y="161">9</text>
<text x="139.7" y="161">39</text>
<text x="139.7" y="158.5">40</text>
<text x="115.5" y="163.6">11</text>
<text x="116.1" y="166.1">7</text>
<text x="139.7" y="166.1">37</text>
<text x="139.7" y="163.6">38</text>
<text x="30.2" y="173.4" transform="rotate(-90 30.2 173.4)">1</text>
<text x="115.5" y="173.7">27</text>
<text x="116.1" y="168.7">4</text>
<text x="116.1" y="171.2">5</text>
<text x="36.1" y="178.8">4</text>
<text x="115.5" y="178.8">12</text>
<text x="115.5" y="176.3">25</text>
<text x="115.5" y="181.4">26</text>
<text x="116.1" y="183.9">6</text>
<text x="30.2" y="186.1" transform="rotate(-90 30.2 186.1)">3</text>
<text x="115.5" y="186.4">24</text>
</g>
<g font-size="1.8" fill="#0000c2">
<text x="36.8" y="127.6">Volt</text>
<text x="41.6" y="127.6">divider</text>
<text x="49.2" y="127.6">from</text>
<text x="54.7" y="127.6">max</text>
<text x="59.7" y="127.6">4.8V</text>
<text x="65" y="127.6">down</text>
<text x="71" y="127.6">to</text>
<text x="19.8" y="142.9">Holds</text>
<text x="26.3" y="142.9">the</text>
<text x="30.4" y="142.9">state</text>
<text x="36.3" y="142.9">of</text>
<text x="39.3" y="142.9">TEST_BUTTON while</text>
<text x="59" y="142.9">ESP32</text>
<text x="66.2" y="142.9">boots</text>
</g>
<text font-size="1.1" fill="#840000" x="26.9" y="183.9">RGB</text>
</svg>
